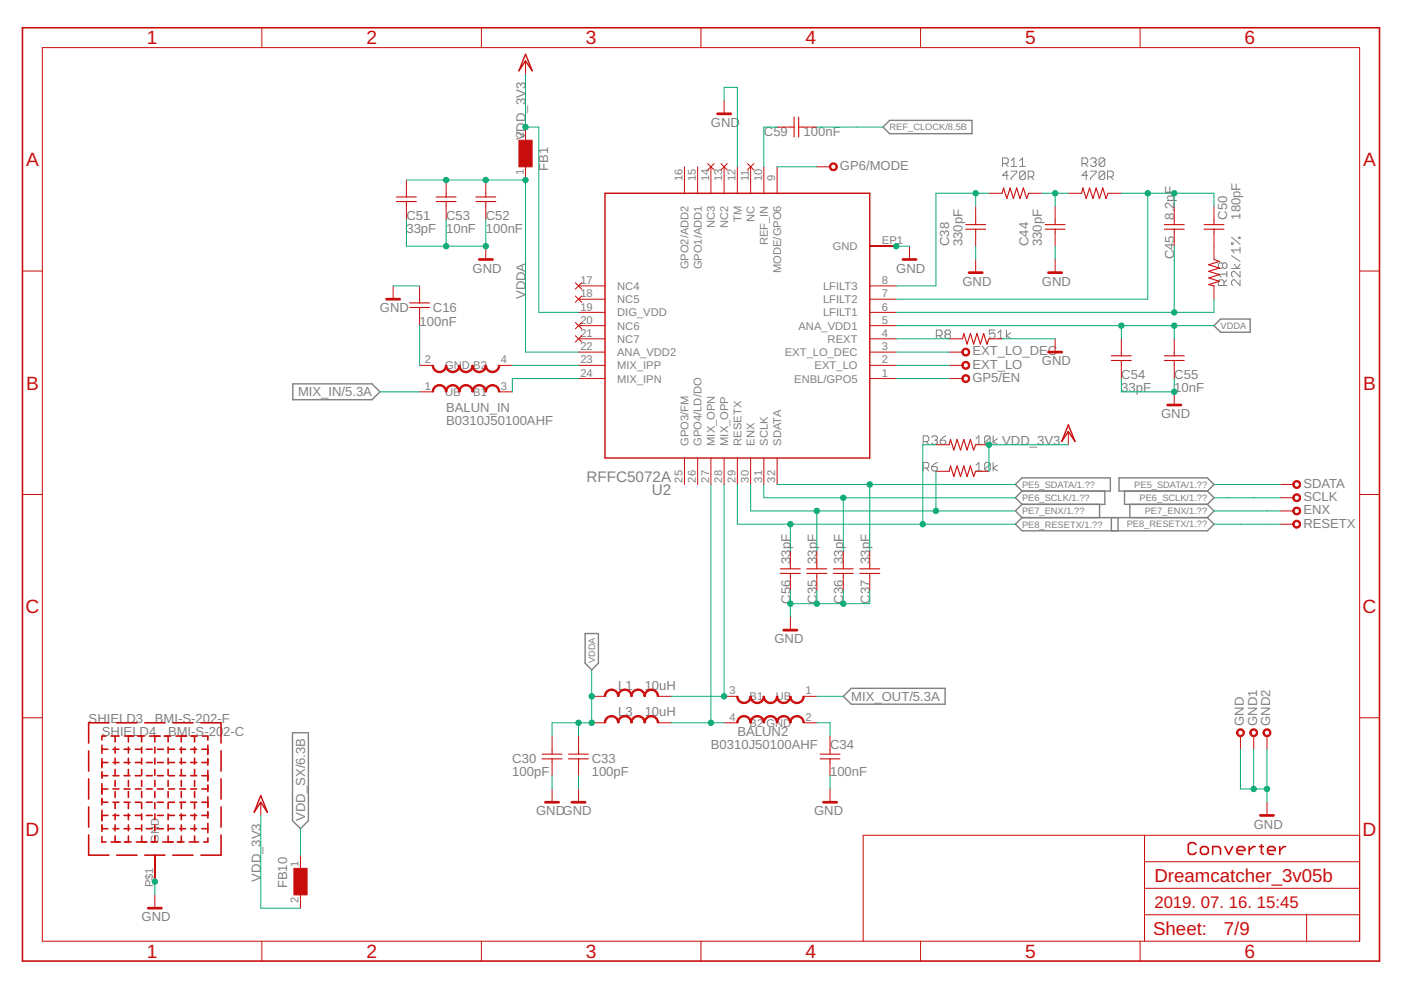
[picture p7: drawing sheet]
<svg xmlns="http://www.w3.org/2000/svg" width="297mm" height="210mm" viewBox="0 0 297 210" stroke-linecap="round" stroke-linejoin="round" font-family="sans-serif">
<g fill="none" stroke="#808080" stroke-width=".21">
<path d="M212.6 34.7h.9l.3-.3v-.6l-.3-.3h-.9v1.8M213.2 34.7l.6 .6M213.8 37.2h-1.2l.9-.9v1.8M214.4 36.3h1.2v.3l-1.2 1.2v.3M214.4 34.1l.6-.6v1.8M214.4 35.3h1.2M216.2 35.3h1.2M216.2 34.1l.6-.6v1.8M217.4 36.6l-.3-.3h-.6l-.3 .3v1.2M217.4 36.6v1.2l-.3 .3h-.6l-.3-.3M217.4 36.6l-1.2 1.2M218 37.5h.9l.3-.3v-.6l-.3-.3h-.9v1.8"/>
<path d="M218.6 37.5l.6 .6M229.4 34.7h.9l.3-.3v-.6l-.3-.3h-.9v1.8M230 34.7l.6 .6M230.6 37.2h-1.2l.9-.9v1.8M231.2 36.3h1.2v.3l-1.2 1.2v.3M231.2 33.8l.3-.3h.6l.3 .3v.3l-.3 .3M231.8 34.4h.3M232.1 34.4l.3 .3v.3l-.3 .3h-.6l-.3-.3M234.2 36.6l-.3-.3h-.6l-.3 .3v1.2M234.2 36.6v1.2l-.3 .3h-.6l-.3-.3M234.2 33.8l-.3-.3h-.6l-.3 .3v1.2M234.2 33.8v1.2l-.3 .3h-.6l-.3-.3"/>
<path d="M234.2 36.6l-1.2 1.2M234.2 33.8l-1.2 1.2M234.8 37.5h.9l.3-.3v-.6l-.3-.3h-.9v1.8M235.4 37.5l.6 .6M259.2 56l-.3-.3h-.3l-.3 .3v.6l.3 .3h.3l.3-.3M259.2 56l.3-.3h.3l.3 .3v.6l-.3 .3h-.3l-.3-.3M259.2 56v.6M260.1 59.3l-.6 .6M260.1 58.1h-1.8l.6 .6M260.1 57.5v1.2M261.1 51.5h.3v.3h-.3zM261.1 56.9h1.8"/>
<path d="M261.1 54.2l1.8 1.2M261.1 50.3l1.8 1.5M261.7 56l.6 .9 .6-.9M262.6 50.3h.3v.3h-.3zM262.9 52.4v1.2M262.9 57.5v1.2l-1.2-1.2h-.3l-.3 .3v.6l.3 .3M262.9 59.3v1.2l-1.2-1.2h-.3l-.3 .3v.6l.3 .3M262.9 53h-1.8l.6 .6M198.5 71.2h.9l.3-.3v-.6l-.3-.3h-.9v1.8M199.1 71.2l.6 .6M200.6 70.9l-.3-.3v-.3l.3-.3h.6l.3 .3v.3l-.3 .3M200.6 70.9l-.3 .3v.3l.3 .3h.6l.3-.3v-.3l-.3-.3"/>
<path d="M200.6 70.9h.6M210.9 70h-1.1v.9l.6-.3h.3l.2 .3v.6l-.2 .3h-.6l-.3-.3M211.6 71.8h1.2M211.6 70.6l.6-.6v1.8M213.4 70v1.8M214.3 70.6l-.9 .6 .9 .6M259.5 60.5v-.9l-.3-.3h-.6l-.3 .3v.9h1.8M195.7 93.6h.9l.3-.3v-.6l-.3-.3h-.9v1.8M195.7 99.2h.9l.3-.3v-.6l-.3-.3h-.9v1.8M196.3 93.6l.6 .6M196.3 99.2l.6 .6M197.5 92.7l.3-.3h.6l.3 .3v.3l-.3 .3"/>
<path d="M197.5 98.9h.9l.3 .3v.3l-.3 .3h-.6l-.3-.3zM198.1 93.3h.3M198.4 93.3l.3 .3v.3l-.3 .3h-.6l-.3-.3M198.7 98l-.6 .3-.6 .6M199.3 93.3h.9l.3 .3v.3l-.3 .3h-.6l-.3-.3zM200.5 92.4l-.6 .3-.6 .6M206.9 93l.6-.6v1.8M206.9 98.6l.6-.6v1.8M206.9 94.2h1.3M206.9 99.8h1.3M210 92.7v1.2l-.3 .3h-.6l-.3-.3M210 92.7l-.3-.3h-.6l-.3 .3v1.2"/>
<path d="M210 98.3l-.3-.3h-.6l-.3 .3v1.2M210 98.3v1.2l-.3 .3h-.6l-.3-.3M210 92.7l-1.2 1.2M210 98.3l-1.2 1.2M210.6 92.4v1.8M210.6 98v1.8M211.5 93l-.9 .6 .9 .6M211.5 98.6l-.9 .6 .9 .6"/>
</g>
<g fill="none" stroke="#808080" stroke-width=".3">
<path d="M188.6 25.5h17.5v2.8h-17.5l-1.4-1.4zM257.4 69l1.4-1.4h6.3v2.8h-6.3zM62.1 81.4h16.8l1.7 1.7-1.7 1.7h-16.8zM215.3 102.7l1.4-1.4h18.7v2.8h-18.7zM216.7 109.7l-1.4 1.4 1.4 1.4h39.3l1.4-1.4-1.4-1.4M216.7 104.1l-1.4 1.4 1.4 1.4M216.7 109.7h39.3M216.7 106.9l-1.4 1.4 1.4 1.4M233.1 106.9v2.8M234.3 104.1v2.8h-17.6M235.6 109.7v2.8M237 109.7v2.8"/>
<path d="M237.3 101.3h18.7l1.4 1.4-1.4 1.4h-18.7zM238.4 104.1v2.8h17.6M239.5 106.9v2.8M256 104.1l1.4 1.4-1.4 1.4M256 106.9l1.4 1.4-1.4 1.4M124.1 134.3h2.8v6.3l-1.4 1.4-1.4-1.4zM62 155.4h3.4v18.6l-1.7 1.7-1.7-1.7zM178.8 147.6l1.7-1.7h19.9v3.4h-19.9z"/>
</g>
<g fill="none" stroke="#c90d0c" stroke-width=".34">
<path d="M4.8 5.9h287.7v197.9h-287.7zM18.8 159.2v4.3M21.6 158v1.7M21.6 158.9h1.3M22.5 156.1h-.9v.8M23.1 153.2h-4.3v4.3M23.6 156.1h1.7M24 158.9h1.2M24.4 156.1v1.2M24.4 158.4v1.3M24.7 153.2h4.3M26.3 158.9h1.3"/>
<path d="M26.4 156.1h2M27.2 156.1v1.2M27.2 158.4v1.3M28.7 158.9h1.2M29.2 156.1h1.4M30 156.1v1.2M30 158.4v1.3M30.7 153.2h4.3M31 158.9h1.3M31.7 156.1h2.3M32.8 156.1v1.2M32.8 158.4v1.3"/>
<path d="M33.4 158.9h1.2M34.8 156.1h1.4M35.6 156.1v1.2M35.6 158.4v1.3M35.8 158.9h1.2M36.6 153.2h4.3M37.3 156.1h2.3M38.1 158.9h1.2M38.4 156.1v1.2M38.4 158.4v1.3M40.4 156.1h1.4M40.4 158.9h1.3"/>
<path d="M41.3 156.1v1.2M41.3 158.4v1.3M42.6 153.2h4.3v4.3M42.8 158.9h1.3M42.9 156.1h1.2v.8M44.1 158v2M46.9 159.2v4.3M18.8 165.1v4.3M18.8 171.1v4.3M18.8 177v4.3h4.3M21.6 160.8v2M21.6 163.6v1.4"/>
<path d="M21.6 166.2v2.2M21.6 169.2v1.5M21.6 171.8v2.2M21.6 174.9v1.4M21.6 177.4v1.1h.9M21.6 161.7h1.3M21.6 164.5h1.3M21.6 167.3h1.3M21.6 170.1h1.3M21.6 172.9h1.3M21.6 175.7h1.3M23.6 178.5h1.9"/>
<path d="M24 161.7h1.2M24 164.5h1.2M24 167.3h1.2M24 170.1h1.2M24 172.9h1.2M24 175.7h1.2M24.4 160.8v1.2M24.4 163.1v1.3M24.4 165.5v1.2M24.4 167.8v1.3M24.4 170.2v1.2M24.4 172.6v1.2"/>
<path d="M24.4 174.9v1.2M24.4 177.2v1.3M26.3 161.7h1.3M26.3 164.5h1.3M26.3 167.3h1.3M26.3 170.1h1.3M26.3 172.9h1.3M26.3 175.7h1.3M26.4 178.5h1.4M27.2 160.8v1.2M27.2 163.1v1.3M27.2 165.5v1.2"/>
<path d="M27.2 167.8v1.3M27.2 170.2v1.2M27.2 172.6v1.2M27.2 174.9v1.2M27.2 177.2v1.3M28.7 161.7h1.2M28.7 164.5h1.2M28.7 167.3h1.2M28.7 170.1h1.2M28.7 172.9h1.2M28.7 175.7h1.2M28.9 178.5h2.3"/>
<path d="M30 160.8v1.2M30 163.1v1.3M30 165.5v1.2M30 167.8v1.3M30 170.2v1.2M30 172.6v1.2M30 174.9v1.2M30 177.2v1.3M31 161.7h1.3M31 164.5h1.3M31 167.3h1.3M31 170.1h1.3"/>
<path d="M31 172.9h1.3M31 175.7h1.3M32 178.5h1.4M32.8 160.8v1.2M32.8 163.1v1.3M32.8 165.5v1.2M32.8 167.8v1.3M32.8 170.2v1.2M32.8 172.6v1.2M32.8 174.9v1.2M32.8 177.2v1.3M33.4 161.7h1.2"/>
<path d="M33.4 164.5h1.2M33.4 167.3h1.2M33.4 170.1h1.2M33.4 172.9h1.2M33.4 175.7h1.2M34.5 178.5h2.3M35.6 160.8v1.2M35.6 163.1v1.3M35.6 165.5v1.2M35.6 167.8v1.3M35.6 170.2v1.2M35.6 172.6v1.2"/>
<path d="M35.6 174.9v1.2M35.6 177.2v1.3M35.8 161.7h1.2M35.8 164.5h1.2M35.8 167.3h1.2M35.8 170.1h1.2M35.8 172.9h1.2M35.8 175.7h1.2M37.6 178.5h1.4M38.1 161.7h1.2M38.1 164.5h1.2M38.1 167.3h1.2"/>
<path d="M38.1 170.1h1.2M38.1 172.9h1.2M38.1 175.7h1.2M38.4 160.8v1.2M38.4 163.1v1.3M38.4 165.5v1.2M38.4 167.8v1.3M38.4 170.2v1.2M38.4 172.6v1.2M38.4 174.9v1.2M38.4 177.2v1.3M40.1 178.5h2"/>
<path d="M40.4 161.7h1.3M40.4 164.5h1.3M40.4 167.3h1.3M40.4 170.1h1.3M40.4 172.9h1.3M40.4 175.7h1.3M41.3 160.8v1.2M41.3 163.1v1.3M41.3 165.5v1.2M41.3 167.8v1.3M41.3 170.2v1.2M41.3 172.6v1.2"/>
<path d="M41.3 174.9v1.2M41.3 177.2v1.3M42.8 161.7h1.3M42.8 164.5h1.3M42.8 167.3h1.3M42.8 170.1h1.3M42.8 172.9h1.3M42.8 175.7h1.3M44.1 160.8v1.4M44.1 163.3v2.3M44.1 166.4v1.5M44.1 169v2.2"/>
<path d="M44.1 172v1.5M44.1 174.6v2M44.1 177.7v.8h-.9M46.9 165.1v4.3M46.9 171.1v4.3M46.9 177v4.3h-4.3M253.6 179.1l-.4-.4h-.9l-.4 .4v1.6l.4 .4h.9l.4-.4M254.9 179.5h.9l.4 .4v.8l-.4 .4h-.9l-.4-.4v-.8zM259.7 179.5l.8 1.6 .8-1.6M264.9 179.5v1.6M266.1 179.5h-.4l-.8 .8M267 179.5h.8"/>
<path d="M267.4 179.1v1.6l.4 .4M271.3 179.5v1.6M272.6 179.5h-.4l-.9 .8M24.7 181.3h4.3M30.7 181.3h4.3M36.6 181.3h4.3M257.1 181.1v-1.6h1.3l.4 .4v1.2M262.3 180.3h1.6v-.4l-.4-.4h-.8l-.4 .4v.8l.4 .4h.8M268.8 180.3h1.6v-.4l-.4-.4h-.8l-.4 .4v.8l.4 .4h.8"/>
</g>
<g fill="#c90d0c" stroke="#c90d0c" stroke-width=".21">
<path d="M262.3 154.8a.84 .84 0 0 1 1.4 0 .84 .84 0 0 1-.4 1.3 .84 .84 0 0 1-1.1-.7h.2a.57 .57 0 0 1 .9-.5 .57 .57 0 0 1 .1 .9 .57 .57 0 0 1-.9-.3l-.1-.1h-.2z" fill-rule="evenodd"/>
<path d="M265.2 154.8a.84 .84 0 0 1 1.3 .1 .84 .84 0 0 1-.5 1.3 .84 .84 0 0 1-1-.8h.2a.56 .56 0 0 1 .8-.6 .56 .56 0 0 1 .2 .9 .56 .56 0 0 1-.9-.2l-.1-.1h-.2z" fill-rule="evenodd"/>
<path d="M267.9 154.8a.84 .84 0 0 1 1.4 0 .84 .84 0 0 1-.4 1.3 .84 .84 0 0 1-1.1-.7h.3a.56 .56 0 0 1 .7-.6 .56 .56 0 0 1 .2 .9 .56 .56 0 0 1-.9-.2v-.1h-.3z" fill-rule="evenodd"/>
<path d="M94.9 82l.6-.4 .5-.1v.3l-.8 .3-.4 .4-.1 .6h-.3l.1-.5z" fill-rule="evenodd"/>
<path d="M96 81.5a1.52 1.52 0 0 1 1.5 1.6h-.2l-.3-.8-.5-.4-.5-.1z" fill-rule="evenodd"/>
<path d="M97.7 82l.6-.4 .5-.1v.3l-.8 .3-.3 .4-.2 .6h-.2v-.5z" fill-rule="evenodd"/>
<path d="M98.8 81.5a1.52 1.52 0 0 1 1.5 1.6h-.2l-.3-.8-.5-.4-.5-.1z" fill-rule="evenodd"/>
<path d="M100.5 82l.6-.4 .5-.1v.3l-.6 .1-.4 .4-.3 .8h-.2v-.5z" fill-rule="evenodd"/>
<path d="M101.6 81.5a1.52 1.52 0 0 1 1.5 1.6h-.2l-.3-.8-.4-.4-.6-.1z" fill-rule="evenodd"/>
<path d="M103.3 82l.6-.4 .5-.1v.3l-.8 .3-.3 .4-.2 .6h-.2v-.5z" fill-rule="evenodd"/>
<path d="M104.4 81.5a1.52 1.52 0 0 1 1.6 1.6h-.3l-.3-.8-.4-.4-.6-.1z" fill-rule="evenodd"/>
<path d="M104.4 78.7l.8-.3 .4-.4 .1-.5h.3a1.52 1.52 0 0 1-1.6 1.5z" fill-rule="evenodd"/>
<path d="M102.9 77.5h.2l.2 .5 .3 .4 .8 .3v.3a1.52 1.52 0 0 1-1.5-1.5z" fill-rule="evenodd"/>
<path d="M101.6 78.7l.8-.3 .3-.4 .2-.5h.2a1.52 1.52 0 0 1-1.5 1.5z" fill-rule="evenodd"/>
<path d="M100.1 77.5h.2l.2 .5 .3 .4 .8 .3v.3a1.52 1.52 0 0 1-1.5-1.5z" fill-rule="evenodd"/>
<path d="M98.8 78.7l.8-.3 .3-.4 .2-.5h.2a1.52 1.52 0 0 1-1.5 1.5z" fill-rule="evenodd"/>
<path d="M97.3 77.5h.2l.2 .5 .3 .4 .8 .3v.3a1.52 1.52 0 0 1-1.5-1.5z" fill-rule="evenodd"/>
<path d="M96 78.7l.8-.3 .3-.4 .2-.5h.2a1.52 1.52 0 0 1-1.5 1.5z" fill-rule="evenodd"/>
<path d="M94.4 77.5h.3l.1 .5 .4 .4 .8 .3v.3a1.52 1.52 0 0 1-1.6-1.5z" fill-rule="evenodd"/>
<path d="M92.1 82l.6-.4 .5-.1v.3l-.6 .1-.4 .4-.3 .8h-.3l.1-.5z" fill-rule="evenodd"/>
<path d="M93.2 81.5a1.52 1.52 0 0 1 1.5 1.6h-.3l-.2-.8-.5-.4-.5-.1z" fill-rule="evenodd"/>
<path d="M91.6 77.5h.3l.2 .5 .3 .4 .8 .3v.3a1.52 1.52 0 0 1-1.6-1.5z" fill-rule="evenodd"/>
<path d="M93.2 78.7l.8-.3 .3-.4 .1-.5h.3a1.52 1.52 0 0 1-1.5 1.5z" fill-rule="evenodd"/>
<path d="M166.2 148.9l.7-.3 .4-.4 .1-.6h.3a1.52 1.52 0 0 1-1.5 1.6z" fill-rule="evenodd"/>
<path d="M164.6 147.6h.3l.3 .8 .4 .4 .6 .1v.3a1.52 1.52 0 0 1-1.6-1.6z" fill-rule="evenodd"/>
<path d="M164.6 147.6h.3a1.52 1.52 0 0 1-1.5 1.6v-.3l.5-.1 .4-.4z" fill-rule="evenodd"/>
<path d="M161.8 147.6h.3l.3 .8 .4 .4 .6 .1v.3a1.52 1.52 0 0 1-1.6-1.6z" fill-rule="evenodd"/>
<path d="M160.5 148.9l.8-.3 .4-.4 .1-.6h.3a1.52 1.52 0 0 1-1.6 1.6z" fill-rule="evenodd"/>
<path d="M159 147.6h.3l.3 .8 .4 .4 .5 .1v.3a1.52 1.52 0 0 1-1.5-1.6z" fill-rule="evenodd"/>
<path d="M157.7 148.9l.8-.3 .4-.4 .1-.6h.3a1.52 1.52 0 0 1-1.6 1.6z" fill-rule="evenodd"/>
<path d="M156.2 147.6h.3l.3 .8 .4 .4 .5 .1v.3a1.52 1.52 0 0 1-1.5-1.6z" fill-rule="evenodd"/>
<path d="M156.6 152.1l.6-.3 .5-.1v.3l-.5 .1-.4 .4-.3 .7h-.3l.1-.5z" fill-rule="evenodd"/>
<path d="M157.7 151.7a1.52 1.52 0 0 1 1.6 1.5h-.3l-.3-.7-.4-.4-.6-.1z" fill-rule="evenodd"/>
<path d="M159.4 152.1l.6-.3 .5-.1v.3l-.7 .3-.4 .4-.1 .5h-.3l.1-.5z" fill-rule="evenodd"/>
<path d="M160.5 151.7a1.52 1.52 0 0 1 1.6 1.5h-.3l-.3-.7-.4-.4-.6-.1z" fill-rule="evenodd"/>
<path d="M162.3 152.1l.5-.3 .6-.1v.3l-.8 .3-.4 .4-.1 .5h-.3l.1-.5z" fill-rule="evenodd"/>
<path d="M163.4 151.7a1.52 1.52 0 0 1 1.5 1.5h-.3l-.3-.7-.4-.4-.5-.1z" fill-rule="evenodd"/>
<path d="M165.1 152.1l.6-.3 .5-.1v.3l-.6 .1-.4 .4-.3 .7h-.3l.1-.5z" fill-rule="evenodd"/>
<path d="M166.2 151.7a1.52 1.52 0 0 1 1.5 1.5h-.3l-.2-.7-.5-.4-.5-.1z" fill-rule="evenodd"/>
<path d="M169 148.9l.8-.3 .3-.4 .1-.6h.3a1.52 1.52 0 0 1-1.5 1.6z" fill-rule="evenodd"/>
<path d="M167.4 147.6h.3l.3 .8 .4 .4 .6 .1v.3a1.52 1.52 0 0 1-1.6-1.6z" fill-rule="evenodd"/>
<path d="M169 151.7a1.52 1.52 0 0 1 1.5 1.5h-.3l-.2-.7-.5-.4-.5-.1z" fill-rule="evenodd"/>
<path d="M167.9 152.1l.6-.3 .5-.1v.3l-.8 .3-.4 .4-.1 .5h-.3l.1-.5z" fill-rule="evenodd"/>
<path d="M128.6 146.5l.6-.3 .5-.1v.3l-.6 .1-.4 .4-.3 .7h-.3l.1-.5z" fill-rule="evenodd"/>
<path d="M129.7 146.1a1.52 1.52 0 0 1 1.5 1.5h-.3l-.1-.5-.3-.5-.8-.2z" fill-rule="evenodd"/>
<path d="M131.4 146.5l.6-.3 .5-.1v.3l-.8 .2-.4 .5-.1 .5h-.3l.1-.5z" fill-rule="evenodd"/>
<path d="M132.5 146.1a1.52 1.52 0 0 1 1.5 1.5h-.2l-.3-.7-.5-.4-.5-.1z" fill-rule="evenodd"/>
<path d="M134.2 146.5l.6-.3 .5-.1v.3l-.6 .1-.4 .4-.3 .7h-.2v-.5z" fill-rule="evenodd"/>
<path d="M135.3 146.1a1.52 1.52 0 0 1 1.5 1.5h-.3l-.2-.7-.5-.4-.5-.1z" fill-rule="evenodd"/>
<path d="M137 146.5l.6-.3 .5-.1v.3l-.8 .2-.4 .5-.1 .5h-.3l.1-.5z" fill-rule="evenodd"/>
<path d="M138.1 146.1a1.52 1.52 0 0 1 1.5 1.5h-.2l-.2-.5-.3-.5-.8-.2z" fill-rule="evenodd"/>
<path d="M128.6 152.1l.6-.3 .5-.1v.3l-.6 .1-.4 .4-.3 .7h-.3l.1-.5z" fill-rule="evenodd"/>
<path d="M129.7 151.7a1.52 1.52 0 0 1 1.5 1.5h-.3l-.1-.5-.3-.4-.8-.3z" fill-rule="evenodd"/>
<path d="M131.4 152.1l.6-.3 .5-.1v.3l-.8 .3-.4 .4-.1 .5h-.3l.1-.5z" fill-rule="evenodd"/>
<path d="M132.5 151.7a1.52 1.52 0 0 1 1.5 1.5h-.2l-.3-.7-.5-.4-.5-.1z" fill-rule="evenodd"/>
<path d="M134.2 152.1l.6-.3 .5-.1v.3l-.6 .1-.4 .4-.3 .7h-.2v-.5z" fill-rule="evenodd"/>
<path d="M135.3 151.7a1.52 1.52 0 0 1 1.5 1.5h-.3l-.2-.7-.5-.4-.5-.1z" fill-rule="evenodd"/>
<path d="M137 152.1l.6-.3 .5-.1v.3l-.8 .3-.4 .4-.1 .5h-.3l.1-.5z" fill-rule="evenodd"/>
<path d="M138.1 151.7a1.52 1.52 0 0 1 1.5 1.5h-.2l-.2-.5-.3-.4-.8-.3z" fill-rule="evenodd"/>
<path d="M204.1 74.1a.84 .84 0 0 1 1.3 .1 .84 .84 0 0 1-.4 1.3 .84 .84 0 0 1-1.1-.8h.3a.56 .56 0 0 1 .8-.6 .56 .56 0 0 1 .2 .9 .56 .56 0 0 1-1-.2v-.1h-.3z" fill-rule="evenodd"/>
<path d="M204.1 76.9a.84 .84 0 0 1 1.3 .1 .84 .84 0 0 1-.4 1.2 .84 .84 0 0 1-1.1-.7h.3a.56 .56 0 0 1 .7-.6 .56 .56 0 0 1 .3 .9 .56 .56 0 0 1-1-.2v-.1h-.3z" fill-rule="evenodd"/>
<path d="M204.1 79.8a.84 .84 0 0 1 1.3 0 .84 .84 0 0 1-.4 1.3 .84 .84 0 0 1-1.1-.8h.3a.56 .56 0 0 1 .8-.6 .56 .56 0 0 1 .2 .9 .56 .56 0 0 1-1-.1v-.2h-.3z" fill-rule="evenodd"/>
<path d="M176 34.8a.84 .84 0 0 1 1.4 .1 .84 .84 0 0 1-.4 1.2 .84 .84 0 0 1-1.1-.7h.2a.57 .57 0 0 1 .8-.5 .57 .57 0 0 1 .2 .9 .57 .57 0 0 1-1-.3v-.1h-.2z" fill-rule="evenodd"/>
<path d="M274.5 104.8a.85 .85 0 0 1 1.2 .4 .85 .85 0 0 1-.6 1.2 .85 .85 0 0 1-1-.9h.3a.56 .56 0 0 1 .7-.5 .56 .56 0 0 1 .2 .9 .56 .56 0 0 1-.9-.2v-.2h-.3z" fill-rule="evenodd"/>
<path d="M274.5 102a.84 .84 0 0 1 1.2 .4 .84 .84 0 0 1-.6 1.2 .84 .84 0 0 1-1-.9h.3a.56 .56 0 0 1 .7-.5 .56 .56 0 0 1 .2 .9 .56 .56 0 0 1-.9-.2v-.2h-.3z" fill-rule="evenodd"/>
<path d="M274.5 107.6a.84 .84 0 0 1 1.2 .4 .84 .84 0 0 1-.6 1.2 .84 .84 0 0 1-1-.9h.3a.56 .56 0 0 1 .7-.5 .56 .56 0 0 1 .2 .9 .56 .56 0 0 1-.9-.2v-.2h-.3z" fill-rule="evenodd"/>
<path d="M274.5 110.4a.84 .84 0 0 1 1.2 .4 .84 .84 0 0 1-.6 1.2 .84 .84 0 0 1-1-.9h.3a.56 .56 0 0 1 .7-.5 .56 .56 0 0 1 .2 .9 .56 .56 0 0 1-.9-.2v-.2h-.3z" fill-rule="evenodd"/>
</g>
<g fill="none" stroke="#c90d0c" stroke-width=".21">
<path d="M9 10.1h279.3v189.5h-279.3zM55.5 5.9v4.2M102.1 5.9v4.2M111.4 12.9v2.8M148.6 5.9v4.2M195.2 5.9v4.2M241.7 5.9v4.2M86.2 38.2v2.8M94.6 38.2v2.8M103 38.2v2.8M111.4 26.9v2.8M111.4 35.4v2.8"/>
<path d="M145.1 35.4v5.6M147.9 35.4v5.6M150.1 34.7l1.3 1.3M150.7 35.4v5.6M151.4 34.7l-1.3 1.3M152.9 34.7l1.3 1.3M153.5 21.3v2.8M153.5 35.4v5.6M154.2 34.7l-1.3 1.3M156.3 35.4v5.6M158.5 34.7l1.3 1.3M159.2 35.4v5.6"/>
<path d="M159.8 34.7l-1.3 1.3M161.9 35.4v5.6M164.8 35.4v5.6M164.8 26.9h2.8M170.4 26.9h2.8M173.2 35.4h2.8M4.8 57.5h4.2M86.2 43.8v2.8M94.6 43.8v2.8M103 43.8v2.8M103 52.2v2.8M122 59.9l1.3 1.4"/>
<path d="M123.3 59.9l-1.3 1.4M184.4 52.2h5.6M192.8 52.2v2.8M206.9 43.8v2.8M206.9 49.4v2.8M206.9 55v2.8M209.7 41h2.8M218.1 41h2.8M223.7 43.8v2.8M223.7 49.4v2.8M223.7 55v2.8M226.5 41h2.8"/>
<path d="M234.9 41h2.8M249 43.8v2.8M249 49.4v2.8M257.4 43.8v2.8M257.4 49.4v5.6M288.3 57.5h4.2M83.4 60.6v2.8M89 77.5h2.8M89 60.6v2.8M89 66.2v2.8M105.8 77.5h2.8M122 62.8l1.3 1.3"/>
<path d="M122 68.4l1.3 1.3M122 71.2l1.3 1.3M122.7 77.5h5.6M122.7 74.7h5.6M122.7 71.8h5.6M122.7 69h5.6M122.7 66.2h5.6M122.7 63.4h5.6M122.7 60.6h5.6M123.3 62.8l-1.3 1.3M123.3 68.4l-1.3 1.3M123.3 71.2l-1.3 1.3"/>
<path d="M184.4 77.5h5.6M184.4 74.7h5.6M184.4 71.8h5.6M184.4 69h5.6M184.4 66.2h5.6M184.4 63.4h5.6M184.4 60.6h5.6M201.3 77.5h2.8M201.3 74.7h2.8M201.3 71.8h2.8M209.7 71.8h2.8M223.7 71.8v2.9"/>
<path d="M237.7 71.8v2.9M237.7 77.5v2.8M249 71.8v2.9M249 77.5v2.8M257.4 60.6v2.8M89 83.1h2.8M105.8 83.1h2.8M122.7 80.3h5.6M145.1 97.1v5.6M147.9 97.1v5.6M150.7 97.1v5.6M153.5 97.1v5.6"/>
<path d="M156.3 97.1v5.6M159.2 97.1v5.6M161.9 97.1v5.6M164.8 97.1v5.6M184.4 80.3h5.6M198.4 94.3h2.9M198.4 99.9h2.9M201.3 80.3h2.8M206.9 94.3h2.8M206.9 99.9h2.8M226.5 91.5v2.8M249 83.1v2.8"/>
<path d="M4.8 104.8h4.2M167.6 116.8v2.8M173.2 116.8v2.8M178.8 116.8v2.8M184.4 116.8v2.8M271.4 105.5h2.8M271.4 102.7h2.8M271.4 108.3h2.8M271.4 111.1h2.8M288.3 104.8h4.2M167.6 122.4v2.8M167.6 130.8v2.8"/>
<path d="M173.2 122.4v2.8M178.8 122.4v2.8M184.4 122.4v2.8M4.8 152.2h4.2M117.1 156.1v2.8M122.7 156.1v2.8M125.5 147.6h2.8M125.5 153.2h2.8M139.5 147.6h2.8M139.5 153.2h2.8M153.5 147.6h2.8M153.5 153.2h2.8"/>
<path d="M170.4 147.6h2.8M170.4 153.2h2.8M176 156.1v2.8M263 156.1v2.8M265.8 156.1v2.8M268.6 156.1v2.8M288.3 152.2h4.2M55.3 170.1v2.8M117.1 161.7v2.8M117.1 167.3v2.8M122.7 161.7v2.8M122.7 167.3v2.8"/>
<path d="M176 161.7v2.8M176 167.3v2.8M242.7 177.1v22.5M268.6 170.1v2.8M288.3 177.1h-105.3v22.5M32.8 181.3v5.6M32.8 189.7v2.9M55.5 199.6v4.2M63.7 181.3v2.8M63.7 189.7v2.9M102.1 199.6v4.2M148.6 199.6v4.2"/>
<path d="M195.2 199.6v4.2M241.7 199.6v4.2M242.7 194h45.6M242.7 188.3h45.6M242.7 182.7h45.6M277 194v5.6"/>
</g>
<g fill="none" stroke="#c90d0c" stroke-width=".57">
<path d="M152.1 24.1h2.8M101.6 55h2.8M191.4 55h2.8M205.5 57.8h2.8M222.3 57.8h2.8M82 63.4h2.8M222.3 74.7h2.8M247.6 85.9h2.8M166.2 133.6h2.8M115.6 170.1h2.8M121.2 170.1h2.9M174.6 170.1h2.8"/>
<path d="M267.2 172.9h2.8M31.4 192.6h2.8"/>
</g>
<path d="M111.4 11.5l1.4 3.5-1.4-2.1-1.4 2.1zM128.3 41h56.1v56.1h-56.1zM226.5 90.1l1.4 3.5-1.4-2.1-1.4 2.1zM55.3 168.7l1.4 3.5-1.4-2.1-1.4 2.1z" fill="none" stroke="#c90d0c" stroke-width=".3"/>
<g fill="none" stroke="#c90d0c" stroke-width=".23">
<path d="M167.6 26.9h.8M168.4 24.8v4.2M169.3 24.8v4.2M169.4 26.9h1M84.1 42.7h4.2M84.1 41.8h4.2M86.2 41v.8M86.2 42.8v1M92.5 42.7h4.2M92.5 41.8h4.2M94.6 41v.8M94.6 42.8v1"/>
<path d="M100.9 42.7h4.2M100.9 41.8h4.2M103 41v.8M103 42.8v1M204.8 47.6h4.2M204.8 48.6h4.2M206.9 46.6v1M206.9 48.6v.8M212.5 41l.3-1.1 .7 2.2 .7-2.2 .7 2.2 .7-2.2 .7 2.2 .7-2.2 .7 2.2 .4-1.1M221.6 47.6h4.2M221.6 48.6h4.2M223.7 46.6v1"/>
<path d="M223.7 48.6v.8M229.3 41l.3-1.1 .7 2.2 .7-2.2 .7 2.2 .7-2.2 .7 2.2 .7-2.2 .7 2.2 .4-1.1M246.9 47.6h4.2M246.9 48.6h4.2M249 46.6v1M249 48.6v.8M255.3 47.6h4.2M255.3 48.6h4.2M257.4 46.6v1M257.4 48.6v.8M257.4 55l1.1 .4-2.2 .7 2.2 .7-2.2 .7 2.2 .7-2.2 .7 2.2 .7-2.2 .7 1.1 .3M86.9 65.2h4.2"/>
<path d="M86.9 64.2h4.2M89 63.4v.8M89 65.2v1M204.1 71.8l.2-1.1 .7 2.3 .7-2.3 .7 2.3 .7-2.3 .8 2.3 .7-2.3 .7 2.3 .4-1.2M235.6 76.4h4.2M235.6 75.4h4.2M237.7 74.7v.7M237.7 76.5v1M246.9 76.4h4.2M246.9 75.4h4.2M249 74.7v.7M249 76.5v1"/>
<path d="M201.3 94.3l.2-1.1 .7 2.2 .7-2.2 .7 2.2 .7-2.2 .7 2.2 .7-2.2 .7 2.2 .5-1.1M201.3 99.9l.2-1.1 .7 2.2 .7-2.2 .7 2.2 .7-2.2 .7 2.2 .7-2.2 .7 2.2 .5-1.1M167.6 119.6v1M173.2 119.6v1M178.8 119.6v1M184.4 119.6v1M165.5 120.6h4.2M165.5 121.6h4.2M167.6 121.6v.8M171.1 120.6h4.2M171.1 121.6h4.2M173.2 121.6v.8"/>
<path d="M176.7 120.6h4.2M176.7 121.6h4.2M178.8 121.6v.8M182.3 120.6h4.2M182.3 121.6h4.2M184.4 121.6v.8M114.9 159.9h4.2M117.1 158.9v1M120.5 159.9h4.3M122.7 158.9v1M173.9 159.9h4.2M176 158.9v1"/>
<path d="M114.9 160.9h4.2M117.1 160.9v.8M120.5 160.9h4.3M122.7 160.9v.8M173.9 160.9h4.2M176 160.9v.8"/>
</g>
<g fill="#c90d0c" stroke="#c90d0c" stroke-width=".21">
<path d="M110 29.7h2.8v5.7h-2.8z"/>
<path d="M62.3 184.1h2.8v5.6h-2.8z"/>
</g>
<g fill="none" stroke="#0dab76" stroke-width=".21">
<path d="M111.4 15.7v11.2h2.8v39.3h8.5M86.2 38.2h25.2v36.5h11.3M153.5 21.3v-2.8h2.8v16.9M164.8 26.9h-2.9v8.5M164.8 35.4h8.4M173.2 26.9h14M86.2 46.6v5.6h16.8v-5.6M94.6 46.6v5.6M190 52.2h2.8M206.9 41v2.8M206.9 52.2v2.8M209.7 41h-11.3v19.6h-8.4"/>
<path d="M220.9 41h5.6M223.7 41v2.8M223.7 52.2v2.8M237.7 41h19.7v2.8M243.4 41v22.4h-53.4M249 41v2.8M249 52.2v14M83.4 60.6h5.6M89 69v8.5M108.6 77.5h14.1M190 71.8h11.3M190 77.5h11.3"/>
<path d="M190 74.7h11.3M190 69h67.4M212.5 71.8h11.2M237.7 69v2.8M249 69v2.8M257.4 63.4v2.8h-67.4M80.6 83.1h8.4M122.7 80.3h-14.1v2.8M190 80.3h11.3M198.4 94.3h-2.8v16.8M198.4 99.9v8.4M226.5 94.3h-16.8v5.6"/>
<path d="M237.7 80.3v2.8h11.3v-2.8M150.7 102.7v50.5M153.5 102.7v44.9h-11.2M156.3 102.7v8.4h59M159.2 102.7v5.6h56.1M161.9 102.7v2.8h53.4M164.8 102.7h50.5M167.6 111.1v5.7M173.2 108.3v8.5M178.8 105.5v11.3M184.4 102.7v14.1M257.4 102.7h14"/>
<path d="M257.4 105.5h14M257.4 111.1h14M257.4 108.3h14M167.6 125.2v5.6M173.2 125.2v2.8M178.8 125.2v2.8M184.4 125.2v2.8h-16.8M122.7 153.2v2.9M125.5 142v11.2h-8.4v2.9M142.3 153.2h11.2M173.2 153.2h2.8v2.9M173.2 147.6h5.6"/>
<path d="M263 158.9v8.4h5.6M265.8 158.9v8.4M268.6 158.9v11.2M55.3 172.9v19.7h8.4M63.7 175.7v5.6M117.1 164.5v2.8M122.7 164.5v2.8M176 164.5v2.8M32.8 186.9v2.8"/>
</g>
<g fill="#0dab76" stroke="#0dab76" stroke-width=".21">
<circle cx="265.8" cy="167.3" r=".57"/>
<circle cx="268.6" cy="167.3" r=".57"/>
<circle cx="190" cy="52.2" r=".57"/>
<circle cx="167.6" cy="128" r=".57"/>
<circle cx="178.8" cy="128" r=".57"/>
<circle cx="173.2" cy="128" r=".57"/>
<circle cx="103" cy="52.2" r=".57"/>
<circle cx="94.6" cy="52.2" r=".57"/>
<circle cx="249" cy="83.1" r=".57"/>
<circle cx="32.8" cy="186.9" r=".57"/>
<circle cx="150.7" cy="153.2" r=".57"/>
<circle cx="153.5" cy="147.6" r=".57"/>
<circle cx="111.4" cy="26.9" r=".57"/>
<circle cx="209.7" cy="94.3" r=".57"/>
<circle cx="94.6" cy="38.2" r=".57"/>
<circle cx="103" cy="38.2" r=".57"/>
<circle cx="111.4" cy="38.2" r=".57"/>
<circle cx="237.7" cy="69" r=".57"/>
<circle cx="249" cy="69" r=".57"/>
<circle cx="125.5" cy="147.6" r=".57"/>
<circle cx="125.5" cy="153.2" r=".57"/>
<circle cx="122.7" cy="153.2" r=".57"/>
<circle cx="184.4" cy="102.7" r=".57"/>
<circle cx="178.8" cy="105.5" r=".57"/>
<circle cx="167.6" cy="111.1" r=".57"/>
<circle cx="195.6" cy="111.1" r=".57"/>
<circle cx="206.9" cy="41" r=".57"/>
<circle cx="249" cy="41" r=".57"/>
<circle cx="243.4" cy="41" r=".57"/>
<circle cx="249" cy="66.2" r=".57"/>
<circle cx="223.7" cy="41" r=".57"/>
<circle cx="173.2" cy="108.3" r=".57"/>
<circle cx="198.4" cy="108.3" r=".57"/>
</g>
<g font-size="4.1" fill="#c90d0c">
<text x="31.1" y="9.4">1</text>
<text x="77.7" y="9.4">2</text>
<text x="124.2" y="9.4">3</text>
<text x="170.8" y="9.4">4</text>
<text x="217.3" y="9.4">5</text>
<text x="263.9" y="9.4">6</text>
<text x="5.5" y="35.2">A</text>
<text x="289" y="35.2">A</text>
<text x="5.5" y="82.6">B</text>
<text x="289" y="82.6">B</text>
<text x="5.4" y="130">C</text>
<text x="288.9" y="130">C</text>
<text x="5.4" y="177.3">D</text>
<text x="288.9" y="177.3">D</text>
<text x="31.1" y="203.1">1</text>
<text x="77.7" y="203.1">2</text>
<text x="124.2" y="203.1">3</text>
<text x="170.8" y="203.1">4</text>
<text x="217.3" y="203.1">5</text>
<text x="263.9" y="203.1">6</text>
</g>
<g font-size="4" fill="#c90d0c">
<text x="244.8" y="186.9">Dreamcatcher_3v05b</text>
<text x="244.5" y="198.3">Sheet:</text>
<text x="259.5" y="198.2">7/9</text>
</g>
<text font-size="3.6" fill="#c90d0c" x="244.8" y="192.5">2019. 07. 16. 15:45</text>
<g font-size="3.2" fill="#808080">
<text x="124.4" y="102.2">RFFC5072A</text>
<text x="138.2" y="105">U2</text>
</g>
<g font-size="2.8" fill="#808080">
<text x="111.4" y="29.7" transform="rotate(-90 111.4 29.7)">VDD_3V3</text>
<text x="150.7" y="26.9">GND</text>
<text x="162" y="28.9">C59</text>
<text x="170.4" y="28.9">100nF</text>
<text x="116.2" y="36.2" transform="rotate(-90 116.2 36.2)">FB1</text>
<text x="178.1" y="36.1">GP6/MODE</text>
<text x="86.2" y="46.6">C51</text>
<text x="94.6" y="46.6">C53</text>
<text x="103" y="46.6">C52</text>
<text x="249" y="46.6" transform="rotate(-90 249 46.6)">8.2pF</text>
<text x="260.2" y="46.6" transform="rotate(-90 260.2 46.6)">C50</text>
<text x="263" y="46.6" transform="rotate(-90 263 46.6)">180pF</text>
<text x="86.2" y="49.4">33pF</text>
<text x="94.6" y="49.4">10nF</text>
<text x="103" y="49.4">100nF</text>
<text x="201.3" y="52.2" transform="rotate(-90 201.3 52.2)">C38</text>
<text x="204.1" y="52.2" transform="rotate(-90 204.1 52.2)">330pF</text>
<text x="218.1" y="52.2" transform="rotate(-90 218.1 52.2)">C44</text>
<text x="220.9" y="52.2" transform="rotate(-90 220.9 52.2)">330pF</text>
<text x="100.2" y="57.8">GND</text>
<text x="190" y="57.8">GND</text>
<text x="249" y="55" transform="rotate(-90 249 55)">C45</text>
<text x="111.4" y="63.4" transform="rotate(-90 111.4 63.4)">VDDA</text>
<text x="204.1" y="60.6">GND</text>
<text x="220.9" y="60.6">GND</text>
<text x="80.6" y="66.2">GND</text>
<text x="89" y="69">100nF</text>
<text x="91.8" y="66.2">C16</text>
<text x="206.2" y="75.4">EXT_LO_DEC</text>
<text x="220.9" y="77.5">GND</text>
<text x="206.2" y="78.2">EXT_LO</text>
<text x="206.2" y="81">GP5/EN</text>
<text x="237.7" y="83.1">33pF</text>
<text x="237.7" y="80.3">C54</text>
<text x="249" y="83.1">10nF</text>
<text x="249" y="80.3">C55</text>
<text x="63.2" y="84.1">MIX_IN/5.3A</text>
<text x="94.6" y="87.3">BALUN_IN</text>
<text x="246.2" y="88.7">GND</text>
<text x="94.6" y="90.1">B0310J50100AHF</text>
<text x="212.5" y="94.3">VDD_3V3</text>
<text x="276.3" y="106.2">SCLK</text>
<text x="276.3" y="103.4">SDATA</text>
<text x="276.3" y="109">ENX</text>
<text x="276.3" y="111.8">RESETX</text>
<text x="167.6" y="119.6" transform="rotate(-90 167.6 119.6)">33pF</text>
<text x="173.2" y="119.6" transform="rotate(-90 173.2 119.6)">33pF</text>
<text x="178.8" y="119.6" transform="rotate(-90 178.8 119.6)">33pF</text>
<text x="184.4" y="119.6" transform="rotate(-90 184.4 119.6)">33pF</text>
<text x="167.6" y="128" transform="rotate(-90 167.6 128)">C56</text>
<text x="173.2" y="128" transform="rotate(-90 173.2 128)">C35</text>
<text x="178.8" y="128" transform="rotate(-90 178.8 128)">C36</text>
<text x="184.4" y="128" transform="rotate(-90 184.4 128)">C37</text>
<text x="164.2" y="136.4">GND</text>
<text x="131.1" y="146.2">L1</text>
<text x="136.7" y="146.2">10uH</text>
<text x="180.5" y="148.6">MIX_OUT/5.3A</text>
<text x="18.8" y="153.2">SHIELD3</text>
<text x="32.8" y="153.2">BMI-S-202-</text>
<text x="47" y="153.2">F</text>
<text x="131.1" y="151.8">L3</text>
<text x="136.7" y="151.8">10uH</text>
<text x="263.7" y="153.9" transform="rotate(-90 263.7 153.9)">GND</text>
<text x="266.5" y="153.9" transform="rotate(-90 266.5 153.9)">GND1</text>
<text x="269.3" y="153.9" transform="rotate(-90 269.3 153.9)">GND2</text>
<text x="21.6" y="156.1">SHIELD4</text>
<text x="35.6" y="156.1">BMI-S-20</text>
<text x="47.3" y="156.1">2-C</text>
<text x="108.6" y="161.7">C30</text>
<text x="125.5" y="161.7">C33</text>
<text x="150.7" y="158.9">B0310J50100AHF</text>
<text x="156.3" y="156.1">BALUN2</text>
<text x="176" y="158.9">C34</text>
<text x="108.6" y="164.5">100pF</text>
<text x="125.5" y="164.5">100pF</text>
<text x="176" y="164.5">100nF</text>
<text x="113.7" y="172.9">GNDGND</text>
<text x="172.6" y="172.9">GND</text>
<text x="64.7" y="174" transform="rotate(-90 64.7 174)">VDD_SX/6.3B</text>
<text x="265.8" y="175.7">GND</text>
<text x="55.3" y="186.9" transform="rotate(-90 55.3 186.9)">VDD_3V3</text>
<text x="60.9" y="188.3" transform="rotate(-90 60.9 188.3)">FB10</text>
<text x="30" y="195.4">GND</text>
</g>
<g font-size="2.4" fill="#808080">
<text x="111" y="29.4" transform="rotate(-90 111 29.4)">2</text>
<text x="111" y="37.1" transform="rotate(-90 111 37.1)">1</text>
<text x="144.7" y="38.4" transform="rotate(-90 144.7 38.4)">16</text>
<text x="147.5" y="38.4" transform="rotate(-90 147.5 38.4)">15</text>
<text x="150.3" y="38.4" transform="rotate(-90 150.3 38.4)">14</text>
<text x="153.1" y="38.4" transform="rotate(-90 153.1 38.4)">13</text>
<text x="155.9" y="38.4" transform="rotate(-90 155.9 38.4)">12</text>
<text x="158.8" y="38.4" transform="rotate(-90 158.8 38.4)">11</text>
<text x="161.6" y="38.4" transform="rotate(-90 161.6 38.4)">10</text>
<text x="164.4" y="38.4" transform="rotate(-90 164.4 38.4)">9</text>
<text x="157.2" y="47" transform="rotate(-90 157.2 47)">TM</text>
<text x="160" y="47" transform="rotate(-90 160 47)">NC</text>
<text x="151.6" y="48.3" transform="rotate(-90 151.6 48.3)">NC3</text>
<text x="154.4" y="48.3" transform="rotate(-90 154.4 48.3)">NC2</text>
<text x="162.8" y="52" transform="rotate(-90 162.8 52)">REF_IN</text>
<text x="176.6" y="53.1">GND</text>
<text x="187" y="51.8">EP1</text>
<text x="146" y="57.1" transform="rotate(-90 146 57.1)">GPO2/ADD2</text>
<text x="148.8" y="57.1" transform="rotate(-90 148.8 57.1)">GPO1/ADD1</text>
<text x="165.6" y="57.9" transform="rotate(-90 165.6 57.9)">MODE/GPO6</text>
<text x="123.1" y="60.2">17</text>
<text x="123.1" y="63">18</text>
<text x="123.1" y="65.8">19</text>
<text x="130.9" y="61.5">NC4</text>
<text x="130.9" y="64.3">NC5</text>
<text x="174.5" y="64.3">LFILT2</text>
<text x="174.5" y="61.5">LFILT3</text>
<text x="187" y="65.8">6</text>
<text x="187" y="63">7</text>
<text x="187" y="60.2">8</text>
<text x="123.1" y="68.6">20</text>
<text x="123.1" y="71.5">21</text>
<text x="130.9" y="67.1">DIG_VDD</text>
<text x="130.9" y="69.9">NC6</text>
<text x="169.3" y="69.9">ANA_VDD1</text>
<text x="174.5" y="67.1">LFILT1</text>
<text x="187" y="71.5">4</text>
<text x="187" y="68.6">5</text>
<text x="90.1" y="77.1">2</text>
<text x="106.2" y="77.1">4</text>
<text x="123.1" y="74.3">22</text>
<text x="123.1" y="77.1">23</text>
<text x="130.9" y="72.7">NC7</text>
<text x="130.9" y="75.5">ANA_VDD2</text>
<text x="166.4" y="75.5">EXT_LO_DEC</text>
<text x="175.5" y="72.7">REXT</text>
<text x="187" y="77.1">2</text>
<text x="187" y="74.3">3</text>
<text x="90.1" y="82.7">1</text>
<text x="94.4" y="83.9">UB</text>
<text x="94.4" y="78.3">GND B2</text>
<text x="100.3" y="83.9">B1</text>
<text x="106.2" y="82.7">3</text>
<text x="123.1" y="79.9">24</text>
<text x="130.9" y="78.3">MIX_IPP</text>
<text x="130.9" y="81.1">MIX_IPN</text>
<text x="168.4" y="81.1">ENBL/GPO5</text>
<text x="172.7" y="78.3">EXT_LO</text>
<text x="187" y="79.9">1</text>
<text x="146" y="94.5" transform="rotate(-90 146 94.5)">GPO3/FM</text>
<text x="148.8" y="94.5" transform="rotate(-90 148.8 94.5)">GPO4/LD/DO</text>
<text x="151.6" y="94.5" transform="rotate(-90 151.6 94.5)">MIX_OPN</text>
<text x="154.4" y="94.5" transform="rotate(-90 154.4 94.5)">MIX_OPP</text>
<text x="157.2" y="94.5" transform="rotate(-90 157.2 94.5)">RESETX</text>
<text x="160" y="94.5" transform="rotate(-90 160 94.5)">ENX</text>
<text x="162.8" y="94.5" transform="rotate(-90 162.8 94.5)">SCLK</text>
<text x="165.6" y="94.5" transform="rotate(-90 165.6 94.5)">SDATA</text>
<text x="144.7" y="102.3" transform="rotate(-90 144.7 102.3)">25</text>
<text x="147.5" y="102.3" transform="rotate(-90 147.5 102.3)">26</text>
<text x="150.3" y="102.3" transform="rotate(-90 150.3 102.3)">27</text>
<text x="153.1" y="102.3" transform="rotate(-90 153.1 102.3)">28</text>
<text x="155.9" y="102.3" transform="rotate(-90 155.9 102.3)">29</text>
<text x="158.8" y="102.3" transform="rotate(-90 158.8 102.3)">30</text>
<text x="161.6" y="102.3" transform="rotate(-90 161.6 102.3)">31</text>
<text x="164.4" y="102.3" transform="rotate(-90 164.4 102.3)">32</text>
<text x="154.6" y="147.2">3</text>
<text x="158.9" y="148.5">B1</text>
<text x="164.5" y="148.5">UB</text>
<text x="170.8" y="147.2">1</text>
<text x="154.6" y="152.9">4</text>
<text x="158.9" y="154.1">B2 GND</text>
<text x="170.8" y="152.9">2</text>
<text x="33.7" y="178.7" transform="rotate(-90 33.7 178.7)">GND</text>
<text x="63.3" y="183.7" transform="rotate(-90 63.3 183.7)">1</text>
<text x="32.4" y="188.1" transform="rotate(-90 32.4 188.1)">P$1</text>
<text x="63.3" y="191.4" transform="rotate(-90 63.3 191.4)">2</text>
</g>
<g font-size="2" fill="#808080">
<text x="188.6" y="27.6">REF_CLOCK/8.5B</text>
<text x="258.8" y="69.7">VDDA</text>
<text x="216.7" y="103.4">PE5_SDATA/1.??</text>
<text x="216.7" y="106.2">PE6_SCLK/1.??</text>
<text x="240.5" y="103.4">PE5_SDATA/1.??</text>
<text x="241.6" y="106.2">PE6_SCLK/1.??</text>
<text x="216.7" y="111.8">PE8_RESETX/1.??</text>
<text x="216.7" y="109">PE7_ENX/1.??</text>
<text x="238.9" y="111.8">PE8_RESETX/1.??</text>
<text x="242.7" y="109">PE7_ENX/1.??</text>
<text x="126.2" y="140.6" transform="rotate(-90 126.2 140.6)">VDDA</text>
</g>
</svg>
